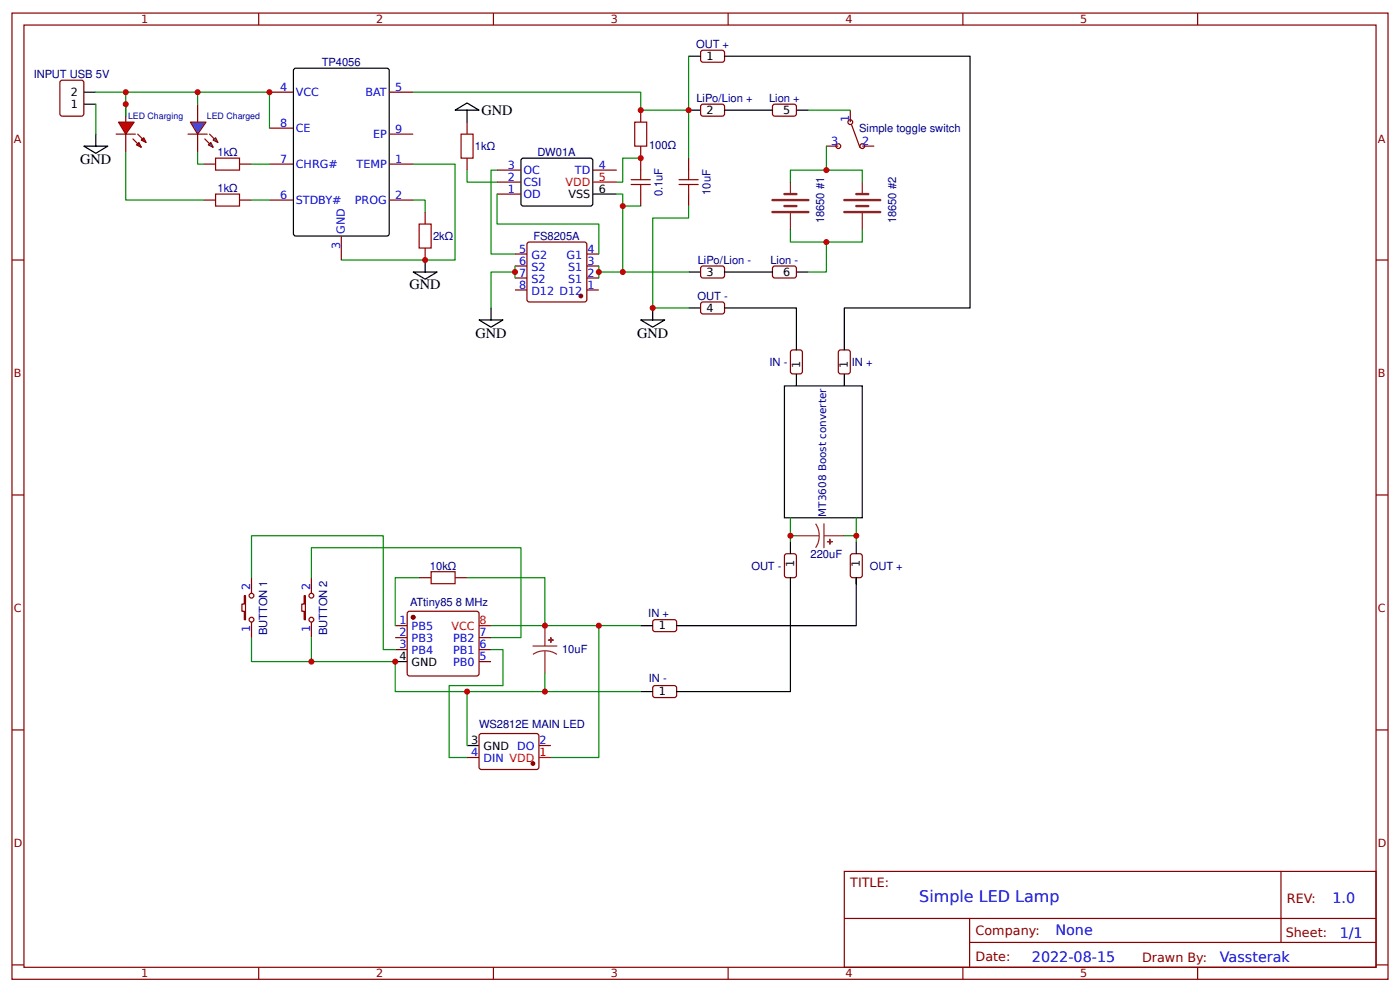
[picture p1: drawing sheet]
<svg xmlns="http://www.w3.org/2000/svg" width="309mm" height="219mm" viewBox="0 0 309 219" stroke-linecap="round" stroke-linejoin="round" font-family="sans-serif">
<g fill="none" stroke="#800" stroke-width=".26">
<path d="M2.6 2.9h304.1v213.2h-304.1zM5.3 5.5h298.7v208h-298.7zM13.5 17.8l4.5-.1 .4 .3 .1 7.1-.2 .5h-4.5l-.5-.2-.1-7.2zM57.1 2.9v2.6M109 2.9v2.6M160.9 2.9v2.6M212.7 2.9v2.6M264.6 2.9v2.6M59.5 20.3h5.3M59.5 36.2h5.3M59.5 28.3h5.3M86 20.3h5.3"/>
<path d="M86 36.2h5.3M86 29.6h5.3M2.6 57.4h2.7M59.5 44.2h5.3M75.4 52.1v5.3M86 44.2h5.3M93.9 46.8v2.7M93.9 54.7v2.7M304 57.4h2.7M2.6 109.2h2.7M304 109.2h2.7M2.6 161.1h2.7"/>
<path d="M304 161.1h2.7M186.5 192.3h117.5v21.2h-117.5zM283 192.3v15.7M2.6 213h2.7M57.1 213.5v2.6M109 213.5v2.6M160.9 213.5v2.6M186.6 202.7h117.3M212.7 213.5v2.6M214.2 208h89.7M214.2 202.7v10.6M264.6 213.5v2.6"/>
<path d="M304 213h2.7"/>
</g>
<path d="M65.1 15.1h20.4l.4 .2 .1 36.3-.3 .4-20.3 .1-.5-.3-.1-36.2zM18.5 32.3h5.3l-2.6 1.5zM18.5 23h2.7M18.5 20.3h2.7M21.2 29.6v2.7M93.9 57.4v2.6M91.3 60h5.3l-2.7 1.6z" fill="none" stroke="#000" stroke-width=".26"/>
<path d="M92.6 49.5h2.6v5.2h-2.6z" fill="none" stroke="#a00000" stroke-width=".26"/>
<path d="M21.2 20.3h38.3v8M21.2 23v6.6M91.3 36.2h9.2v21.2h-25.1M91.3 44.2h2.6v2.6" fill="none" stroke="#080" stroke-width=".26"/>
<path d="M26.2 27h3.4l-1.8 2.6z" fill="#f00" stroke="#800" stroke-width=".26"/>
<path d="M25.7 29.6h4.2" fill="none" stroke="#800" stroke-width=".26"/>
<g fill="#800" stroke="#800" stroke-width=".26">
<path d="M30.4 29.6l1.1 1.1z"/>
<path d="M29.4 30.7l1 1z"/>
</g>
<g fill="#f00" stroke="#800" stroke-width=".26">
<path d="M31.2 30.9l.5-.5 .6 1.1z"/>
<path d="M30.2 32l.5-.5 .5 1z"/>
</g>
<path d="M27.8 23v4M27.8 29.6v4" fill="none" stroke="#800" stroke-width=".26"/>
<path d="M42.1 27h3.4l-1.8 2.6z" fill="#09f" stroke="#800" stroke-width=".26"/>
<path d="M41.5 29.6h4.3" fill="none" stroke="#800" stroke-width=".26"/>
<g fill="#800" stroke="#800" stroke-width=".26">
<path d="M46.3 29.6l1.1 1.1z"/>
<path d="M45.2 30.7l1.1 1z"/>
</g>
<g fill="#09f" stroke="#800" stroke-width=".26">
<path d="M47.1 30.9l.5-.5 .6 1.1z"/>
<path d="M46 32l.6-.5 .5 1z"/>
</g>
<g fill="none" stroke="#800" stroke-width=".26">
<path d="M154.9 11.3l.4-.2 4.5 .1 .3 .4-.1 1.9-.5 .2h-4.5l-.2-.5zM43.7 23v4M43.7 29.6v4M45 36.2h2.6M52.9 36.2h2.7M103.2 27v2.6M103.2 34.9v2.6M109.8 37.5h5.3M131 37.5h5.3M141.6 24.3v2.7M141.6 32.3v5.2M152.1 34.9v2.6"/>
<path d="M155 23.1h4.8l.3 .4-.1 1.9-.5 .2h-4.5l-.2-.5v-1.6zM170.7 23.3l.5-.3 4.5 .1 .2 .4v1.9l-.5 .2h-4.5l-.2-.5zM182.6 32.3h2.6M187.9 24.3v2.7M188.1 27.5l1.9 5M190.5 32.3h2.6M45 44.2h2.6M52.9 44.2h2.7M109.8 42.8h5.3M109.8 40.2h5.3M113.8 58.7h2.6M113.8 56.1h2.6"/>
<path d="M116.5 53.7l.4-.3 12.5 .1 .2 .4v12.5l-.5 .2h-12.4l-.3-.5zM129.6 58.7h2.7M129.6 56.1h2.7M141.6 42.8v2.7M152.1 42.8v2.7M155 58.8h4.8l.3 .4-.1 1.9-.5 .3-4.5-.1-.2-.5v-1.6zM170.9 58.8h4.8l.2 .4v1.9l-.5 .3-4.5-.1-.2-.5v-1.6zM113.8 64h2.6M113.8 61.4h2.6M129.6 64h2.7M129.6 61.4h2.7M155 66.7h4.8l.3 .5-.1 1.8-.5 .3-4.5-.1-.2-.4v-1.6z"/>
<path d="M174.9 77.3l1.8-.1 .5 .3 .1 4.5-.3 .5h-1.8l-.5-.2-.1-4.5zM185.3 77.5l.4-.3h1.6l.5 .3 .1 4.5-.3 .5h-1.9l-.4-.2zM54 131.5h.2v5.3h-.2v-1.9h-.6v-1.6h.6zM55.6 127.5v3.4M55.6 137.3v3.4M67.2 131.5h.3v5.3h-.3v-1.9h-.5v-1.6h.5zM68.8 127.5v3.4M68.8 137.3v3.4M87.3 138.1h2.7M90.2 135h15.4l.2 .4v13.5l-.5 .3-15.1-.1-.2-.4v-13.3zM92.6 127.5h2.6M100.5 127.5h2.7"/>
<path d="M144.5 136.8h4.7l.3 .5-.1 1.8-.4 .3-4.5-.1-.3-.4v-1.6zM173.4 122.5l.4-.3h1.6l.5 .3v4.5l-.2 .4-1.9 .1-.4-.3zM187.9 122.5l.5-.3h1.6l.4 .3 .1 4.5-.3 .4-1.8 .1-.5-.3zM87.3 140.7h2.7M87.3 143.4h2.7M105.8 140.7h2.7M105.8 143.4h2.7M105.8 146h2.7M144.5 151.4h4.7l.3 .4-.1 1.9-.4 .3-4.5-.1-.3-.5v-1.6zM103.2 167.2h2.6M105.9 162.2l.5-.3 12.4 .1 .3 .4-.1 7.2-.5 .2h-12.4l-.3-.5zM119.1 164.5h2.6"/>
<circle cx="185.2" cy="32.3" r=".53"/>
<circle cx="187.9" cy="27" r=".53"/>
<circle cx="190.5" cy="32.3" r=".53"/>
<circle cx="55.6" cy="131.5" r=".53"/>
<circle cx="55.6" cy="136.8" r=".53"/>
<circle cx="68.8" cy="131.5" r=".53"/>
<circle cx="68.8" cy="136.8" r=".53"/>
</g>
<g fill="none" stroke="#080" stroke-width=".26">
<path d="M152.1 12.4v11.9M27.8 33.6v10.6h17.2M27.8 20.3v5.3M43.7 33.6v2.6h1.3M43.7 20.3v2.7M55.6 36.2h3.9M91.3 20.3h50.3v4h10.5v10.6M103.2 37.5v2.7h6.6M109.8 37.5h-1.3v18.6h5.3M141.6 34.9h-4v5.3h-1.3M178.6 24.3h9.3M182.6 32.3v5.2"/>
<path d="M55.6 44.2h3.9M109.8 42.8v6.7h22.5v6.6M113.8 58.7v2.7M132.3 58.7v2.7M136.3 42.8h1.3v2.7h4M137.6 45.5v14.5M152.1 45.5v2.6h-7.9v19.9h7.9M174.6 40.2v-2.7h15.9v2.7M174.6 50.8v2.6h15.9v-2.6M182.6 53.4v6.6h-4M113.8 60h-5.3v8M132.3 60h19.8"/>
<path d="M174.6 114.3v3.9M175.9 118.2h-1.3v1.4M186.5 118.2h2.7v1.4M189.2 114.3v3.9M55.6 127.5v-9.3h29.1v25.2h2.6M68.8 127.5v-6.6h46.3v19.8h-6.6M92.6 127.5h-5.3v10.6M103.2 127.5h17.2v10.6h-11.9M120.4 138.1h21.2M132.3 138.1v29.1h-10.6M55.6 140.7v5.3h31.7v6.6h54.3M68.8 140.7v5.3"/>
<path d="M103.2 152.6v11.9M108.5 143.4h2.6v7.9h-11.9v15.9h4M120.4 148.7v3.9"/>
</g>
<g fill="none" stroke="#a00000" stroke-width=".26">
<path d="M47.6 34.9h5.3v2.6h-5.3zM101.9 29.6h2.6v5.3h-2.6zM139.4 39.7h4.3M140.2 27h2.7v5.3h-2.7zM141.6 37.5v2.2M150 39.7h4.3M152.1 37.5v2.2M47.6 42.8h5.3v2.7h-5.3zM139.4 40.7h4.3M141.6 40.7v2.1M150 40.7h4.3M152.1 40.7v2.1"/>
<path d="M95.2 126.2h5.3v2.6h-5.3z"/>
</g>
<g fill="none" stroke="#000" stroke-width=".26">
<path d="M152.1 12.4h2.7M160.1 12.4h54.2v55.6h-27.8v9.2M100.5 24.3l2.7-1.6 2.6 1.6zM103.2 24.3v2.7M115.4 35h15.3l.3 .4-.1 9.8-.5 .3-15-.1-.3-.4v-9.6zM152.1 24.3h2.7M160.1 24.3h10.6M175.9 24.3h2.7M131 42.8h5.3M105.8 70.6h5.3l-2.6 1.6zM108.5 68v2.6M141.6 70.6h5.2l-2.6 1.6z"/>
<path d="M144.2 68v2.6M152.1 60h2.7M152.1 68h2.7M160.1 68h15.8v9.2M160.1 60h10.6M175.9 60h2.7M173.3 85.2h17.2v29.1h-17.2zM175.9 82.5v2.7M186.5 82.5v2.7M174.6 119.6v2.6M189.2 119.6v2.6M141.6 138.1h2.6"/>
<path d="M174.6 127.5v25.1h-25.1M189.2 128.8v-1.3v10.6h-39.7M87.3 146h2.7M141.6 152.6h2.6M103.2 164.5h2.6"/>
</g>
<path d="M131 40.2h5.3M105.8 138.1h2.7M119.1 167.2h2.6" fill="none" stroke="#f00" stroke-width=".26"/>
<g fill="#800" stroke="#800" stroke-width=".26">
<circle cx="128.3" cy="65.3" r=".4"/>
<circle cx="91.3" cy="136.2" r=".4"/>
<circle cx="117.7" cy="168.5" r=".4"/>
</g>
<path d="M170.7 46.8h7.9M170.7 44.2h7.9M173.3 45.5h2.6M173.3 42.8h2.6M186.5 46.8h8M186.5 44.2h8M189.2 45.5h2.6M189.2 42.8h2.6" fill="none" stroke="#8d2323" stroke-width=".53"/>
<g fill="none" stroke="#8d2323" stroke-width=".26">
<path d="M174.6 40.2v2.6M174.6 47.1v3.7M190.5 40.2v2.6M190.5 47.1v3.7M175.9 118.2h5.1M180.2 115.6l.6 1.3 .2 1.3M181 118.2l-.2 1.4-.6 1.3M182 118.2h4.5M182 115.6v5.3M120.4 138.1v4.5M117.7 142.6h5.3M120.4 143.6l-1.4 .2-1.3 .6"/>
<path d="M120.4 143.6l1.4 .2 1.2 .6M120.4 143.6v5.1"/>
</g>
<g fill="#8d2323" stroke="#8d2323" stroke-width=".26">
<path d="M121.2 141.3h1z"/>
<path d="M121.7 140.7v1.1z"/>
<path d="M183.3 119l.1 1.1z"/>
<path d="M182.8 119.5l1.1 .1z"/>
</g>
<g fill="#c00">
<circle cx="93.9" cy="57.4" r=".66"/>
<circle cx="59.5" cy="20.3" r=".66"/>
<circle cx="43.7" cy="20.3" r=".66"/>
<circle cx="27.8" cy="20.3" r=".66"/>
<circle cx="137.6" cy="45.5" r=".66"/>
<circle cx="141.6" cy="34.9" r=".66"/>
<circle cx="141.6" cy="24.3" r=".66"/>
<circle cx="132.3" cy="60" r=".66"/>
<circle cx="137.6" cy="60" r=".66"/>
<circle cx="113.8" cy="60" r=".66"/>
<circle cx="152.1" cy="24.3" r=".66"/>
<circle cx="182.6" cy="53.4" r=".66"/>
<circle cx="182.6" cy="37.5" r=".66"/>
<circle cx="144.2" cy="68" r=".66"/>
<circle cx="120.4" cy="138.1" r=".66"/>
<circle cx="189.2" cy="118.2" r=".66"/>
<circle cx="174.6" cy="118.2" r=".66"/>
<circle cx="103.2" cy="152.6" r=".66"/>
<circle cx="87.3" cy="146" r=".66"/>
<circle cx="68.8" cy="146" r=".66"/>
<circle cx="120.4" cy="152.6" r=".66"/>
<circle cx="132.3" cy="138.1" r=".66"/>
<circle cx="27.8" cy="23" r=".66"/>
</g>
<text font-size="3.5" fill="#00f" x="203.1" y="199.1">Simple LED Lamp</text>
<g font-size="3.2">
<text x="106.4" y="25.4">GND</text>
<text x="17.7" y="36.2">GND</text>
<text x="90.5" y="63.8">GND</text>
<text x="105" y="74.6">GND</text>
<text x="140.8" y="74.6">GND</text>
</g>
<g font-size="3.2" fill="#00f">
<text x="294.4" y="199.3">1.0</text>
<text x="233.2" y="206.4">None</text>
<text x="296" y="207">1/1</text>
<text x="228" y="212.3">2022-08-15</text>
<text x="269.5" y="212.2">Vassterak</text>
</g>
<g font-size="2.8" fill="#800">
<text x="187.9" y="195.8">TITLE:</text>
<text x="284.3" y="199.3">REV:</text>
<text x="215.5" y="206.4">Company:</text>
<text x="284.1" y="206.9">Sheet:</text>
<text x="215.5" y="212.2">Date:</text>
<text x="252.3" y="212.2">Drawn By:</text>
</g>
<g font-size="2.5" fill="#800">
<text x="31.2" y="5.1">1</text>
<text x="83.1" y="5.1">2</text>
<text x="134.9" y="5.1">3</text>
<text x="186.8" y="5.1">4</text>
<text x="238.7" y="5.1">5</text>
<text x="3" y="31.5">A</text>
<text x="304.4" y="31.5">A</text>
<text x="3" y="83.3">B</text>
<text x="304.4" y="83.3">B</text>
<text x="3" y="135.2">C</text>
<text x="304.4" y="135.2">C</text>
<text x="3" y="187">D</text>
<text x="304.4" y="187">D</text>
<text x="31.2" y="215.7">1</text>
<text x="83.1" y="215.7">2</text>
<text x="134.9" y="215.7">3</text>
<text x="186.8" y="215.7">4</text>
<text x="238.7" y="215.7">5</text>
</g>
<g font-size="2.5" fill="#000080">
<text x="153.8" y="10.6">OUT +</text>
<text x="7.4" y="17.3">INPUT USB 5V</text>
<text x="71.1" y="14.6">TP4056</text>
<text x="153.9" y="22.5">LiPo/Lion +</text>
<text x="169.9" y="22.5">Lion +</text>
<text x="189.8" y="29.2">Simple toggle switch</text>
<text x="48" y="34.5">1kΩ</text>
<text x="104.9" y="33.1">1kΩ</text>
<text x="118.7" y="34.4">DW01A</text>
<text x="143.4" y="32.8">100Ω</text>
<text x="48" y="42.4">1kΩ</text>
<text x="146.4" y="43.3" transform="rotate(-90 146.4 43.3)">0.1uF</text>
<text x="157" y="43" transform="rotate(-90 157 43)">10uF</text>
<text x="95.7" y="53">2kΩ</text>
<text x="117.9" y="53">FS8205A</text>
<text x="182.1" y="49.3" transform="rotate(-90 182.1 49.3)">18650 #1</text>
<text x="198" y="49.3" transform="rotate(-90 198 49.3)">18650 #2</text>
<text x="154.2" y="58.2">LiPo/Lion -</text>
<text x="170.2" y="58.2">Lion -</text>
<text x="154.1" y="66.2">OUT -</text>
<text x="170" y="80.8">IN -</text>
<text x="188.2" y="80.8">IN +</text>
<text x="95" y="125.7">10kΩ</text>
<text x="166" y="125.7">OUT -</text>
<text x="179.1" y="123">220uF</text>
<text x="192.1" y="125.7">OUT +</text>
<text x="90.6" y="133.6">ATtiny85 8 MHz</text>
<text x="143.2" y="136.3">IN +</text>
<text x="59" y="140.2" transform="rotate(-90 59 140.2)">BUTTON 1</text>
<text x="72.3" y="140.2" transform="rotate(-90 72.3 140.2)">BUTTON 2</text>
<text x="124.2" y="144.2">10uF</text>
<text x="143.3" y="150.5">IN -</text>
<text x="105.8" y="160.6">WS2812E MAIN LED</text>
</g>
<g font-size="2.5">
<text x="156.1" y="13.2">1</text>
<text x="15.6" y="23.8">1</text>
<text x="15.6" y="21.1">2</text>
<text x="156.1" y="25.1">2</text>
<text x="173.1" y="25.1">5</text>
<text x="125.6" y="43.6">VSS</text>
<text x="132.3" y="42.6">6</text>
<text x="156.1" y="60.8">3</text>
<text x="173.1" y="60.8">6</text>
<text x="156.1" y="68.8">4</text>
<text x="176.7" y="81.2" transform="rotate(-90 176.7 81.2)">1</text>
<text x="187.3" y="81.2" transform="rotate(-90 187.3 81.2)">1</text>
<text x="175.4" y="125.1" transform="rotate(-90 175.4 125.1)">1</text>
<text x="190" y="125.1" transform="rotate(-90 190 125.1)">1</text>
<text x="145.5" y="138.9">1</text>
<text x="88.3" y="145.8">4</text>
<text x="90.9" y="147.1">GND</text>
<text x="145.5" y="153.4">1</text>
<text x="104.1" y="164.3">3</text>
<text x="106.8" y="165.6">GND</text>
</g>
<g font-size="2.5" fill="#00f">
<text x="61.9" y="20.1">4</text>
<text x="65.4" y="21.1">VCC</text>
<text x="80.8" y="21.1">BAT</text>
<text x="87.3" y="20.1">5</text>
<text x="61.9" y="28">8</text>
<text x="65.4" y="29.1">CE</text>
<text x="87.3" y="29.3">9</text>
<text x="187.6" y="27" transform="rotate(-90 187.6 27)">1</text>
<text x="61.9" y="36">7</text>
<text x="82.4" y="30.4">EP</text>
<text x="87.3" y="36">1</text>
<text x="183.6" y="32">3</text>
<text x="190.5" y="32">2</text>
<text x="65.4" y="37">CHRG#</text>
<text x="78.8" y="37">TEMP</text>
<text x="112.2" y="39.9">2</text>
<text x="112.2" y="37.3">3</text>
<text x="115.6" y="41">CSI</text>
<text x="115.6" y="38.3">OC</text>
<text x="127" y="38.3">TD</text>
<text x="132.3" y="37.3">4</text>
<text x="61.9" y="43.9">6</text>
<text x="65.4" y="45">STDBY#</text>
<text x="78.4" y="45">PROG</text>
<text x="87.3" y="43.9">2</text>
<text x="112.2" y="42.6">1</text>
<text x="115.6" y="43.6">OD</text>
<text x="76.2" y="51.6" transform="rotate(-90 76.2 51.6)">GND</text>
<text x="75.1" y="55" transform="rotate(-90 75.1 55)">3</text>
<text x="114.7" y="55.8">5</text>
<text x="114.7" y="58.4">6</text>
<text x="117.4" y="57.1">G2</text>
<text x="117.4" y="59.8">S2</text>
<text x="125.2" y="57.1">G1</text>
<text x="125.5" y="59.8">S1</text>
<text x="129.8" y="58.4">3</text>
<text x="129.8" y="55.8">4</text>
<text x="114.7" y="61.1">7</text>
<text x="114.7" y="63.7">8</text>
<text x="117.4" y="62.4">S2</text>
<text x="117.4" y="65.1">D12 D12</text>
<text x="125.5" y="62.4">S1</text>
<text x="129.8" y="61.1">2</text>
<text x="129.8" y="63.7">1</text>
<text x="55.3" y="130.1" transform="rotate(-90 55.3 130.1)">2</text>
<text x="68.5" y="130.1" transform="rotate(-90 68.5 130.1)">2</text>
<text x="88.3" y="137.8">1</text>
<text x="55.3" y="139.4" transform="rotate(-90 55.3 139.4)">1</text>
<text x="68.5" y="139.4" transform="rotate(-90 68.5 139.4)">1</text>
<text x="88.3" y="140.5">2</text>
<text x="88.3" y="143.1">3</text>
<text x="90.9" y="139.1">PB5</text>
<text x="90.9" y="141.8">PB3</text>
<text x="100.1" y="141.8">PB2</text>
<text x="106" y="143.1">6</text>
<text x="106" y="140.5">7</text>
<text x="90.9" y="144.4">PB4</text>
<text x="100.1" y="147.1">PB0</text>
<text x="100.1" y="144.4">PB1</text>
<text x="106" y="145.8">5</text>
<text x="104.1" y="166.9">4</text>
<text x="114.2" y="165.6">DO</text>
<text x="119.2" y="164.3">2</text>
<text x="106.8" y="168.2">DIN VDD</text>
</g>
<g font-size="2.5" fill="#f00">
<text x="124.9" y="41">VDD</text>
<text x="132.3" y="39.9">5</text>
<text x="106" y="137.8">8</text>
<text x="99.7" y="139.1">VCC</text>
<text x="119.2" y="166.9">1</text>
</g>
<text font-size="2.3" fill="#000080" x="182.5" y="114" transform="rotate(-90 182.5 114)">MT3608 Boost converter</text>
<g font-size="1.9" fill="#000080">
<text x="28.3" y="26.3">LED Charging</text>
<text x="45.7" y="26.3">LED Charged</text>
</g>
</svg>
